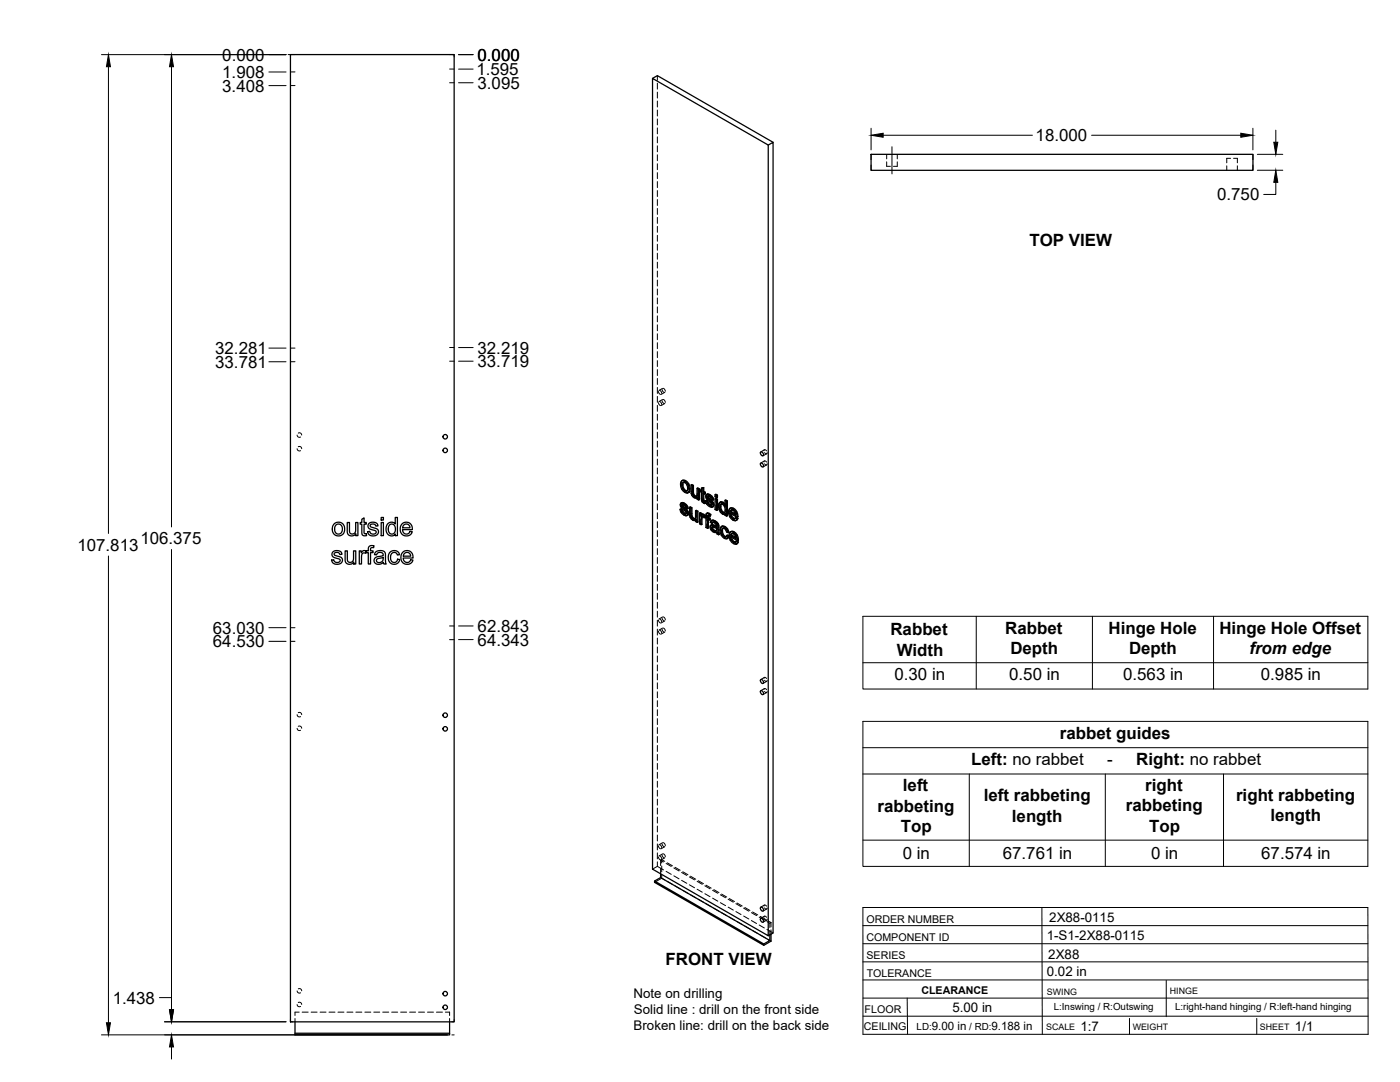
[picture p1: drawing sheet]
<svg xmlns="http://www.w3.org/2000/svg" width="559mm" height="432mm" viewBox="0 0 559 432" stroke-linecap="round" stroke-linejoin="round" font-family="sans-serif">
<!-- layer: Visible -->
<g fill="none" stroke="#000" stroke-width=".51">
<path d="M115.9 21.8h65.4v386h-65.4zM260.5 31.3l46.1 26.6v315.5l-46.1-26.5zM260.5 31.3l1.9-1.1 46.2 26.6M306.6 57.9l2-1.1v315.5l-2 1.1M347.7 61.6h152.4v6.4h-152.4zM272.2 191.8l.9-.2 .6 .2zM272.2 191.8l-.6 1.2 .5 2.2 .7 .9 1 .6h.8l.3-.3M272.3 193.6l.3 1.5M272.6 195.1l.3-.2 .8 .8-.3 .2zM272.8 192.5l-.2 .9M272.9 194.9l-.3-1.5-.3 .2 .2-.9 .5-.2 .9 .5 .5 1.4-.2 1.5h-.8M273.4 192l1 1a1.93 1.93 0 0 1 1 2"/>
<path d="M273.7 195.7l.5 .2M273.7 191.8l1.2 1.3M274.6 193.3l.5 1.9 .3-.2-.2 1.2M275.1 195.2l-.2 1.2 .3-.2-.6 .5M275.8 193.5l.7 .4 .3-.2v3.2M276.5 193.9v3.2l.3-.2 .3 .6M276.5 197.1l.3 .6 .3-.2 .5 .4M276.8 197.7l.4 .4h.9l-.3 .1M276.8 193.7l-.6-.3-.4 .1v3.2l.4 1.1 .7 .7a.97 .97 0 0 0 1.4 .1v.6l.5 .4M277.2 198.1l.6 .1M278.2 194.9l.6 .4 .4-.2v4.3l-.4 .2v-4.3M278.3 198.6l-.3 .2"/>
<path d="M279.2 195.1l-.7-.4-.3 .2v2.8l-.4 .5M280 195.5l-.5 .1v.6l.5 .3v3.3l.6 .8 .7 .4 .3-.2-.1-.7-.6 .1M280 194.8l.9-.2v1.5M280.6 194.8v1.5l.3-.2 .6 .3M280.6 196.3l.6 .3 .3-.2v.6l-.3 .2v-.6M280.6 199.8l.7 .2M280.7 200l.8 .1M280.9 194.6l-.9 .2v1.1l-.5-.3M280.9 197v2.6M281.2 197.2l-.6-.4v2.9l.4 .1M281.6 199.9l.6 .2M282.1 197.3l1.3 .1"/>
<path d="M282.3 198.3l.6 .5M282.4 198.6l.2 .3a1.16 1.16 0 0 1 1.4 .8l.4 .4M282.4 197.2l-.4 .2M282.5 197.4l.5 .2 .4-.2 .7 .6M282.5 199.9l-.6-.2-.3 .2 .4 1.2 .9 .9a1.24 1.24 0 0 0 1.6 .2M282.6 198v.1M282.6 198.9l1.5 1.4 .3-.2 .4 .7M282.7 198.4l-.1-.3-.3 .2 .1-.2 1 .3 .5 1 .6 .2M282.8 197.2l-.9 .3-.2 .9 .5 .9 1.7 1.7-.1 .7M283 197.6l.8 .6 .3-.2 .5 .7M283.8 198.2l.5 .7 .3-.2 .2 .8-.3 .1-.2-.7M285.4 199.1l.3-.2 .7 .3-.4 .2z"/>
<path d="M285.4 197.4l.3-.2 .7 .4-.4 .2zM285.4 199.1v4.2l.6 .4M285.4 197.4v.8l.6 .4M286.4 199.2v4.3l-.4 .2v-4.3M286.4 197.6v.8l-.4 .2v-.8M289.4 199.7l.6 .3 .3-.1v5.9l-.3 .2v-6M290.3 199.9l-.6-.4-.3 .2v2.1l-.5-.7M303.7 184.8a.93 .93 0 0 1 .9 .5 .93 .93 0 0 1-.2 1.1l-.9-.9zM303.7 180.3a.93 .93 0 0 1 .9 .6 .93 .93 0 0 1-.2 1l-.9-.8zM133.5 209l1.6-.6 1.5 .5 .9 1.2-.1 2.2-.7 1.1-1.8 .5-1.6-.7-.6-1.6a2.9 2.9 0 0 1 .8-2.6zM134 209.6l1.1-.5 .7 .2 .6 .6 .2 1.7-.8 1.4-1.2 .1-.7-.6-.3-1.6zM137.8 219.8h.8v3a1.32 1.32 0 0 0 1.4 1.7 1.32 1.32 0 0 0 1.1-1.8v-2.9h.9v5.3h-.8v-.8a1.86 1.86 0 0 1-2.2 .9 1.86 1.86 0 0 1-1.2-2.1z"/>
<path d="M138.6 208.5h.9v3.8a1.31 1.31 0 0 0 1.7 .7 1.31 1.31 0 0 0 .8-1.7v-2.8h.9v5.3h-.9v-.8a1.86 1.86 0 0 1-2.2 .8 1.86 1.86 0 0 1-1.2-2zM143.4 219.8h.8v.8a1.28 1.28 0 0 1 2-.6l.8-.2v-1a1.55 1.55 0 0 1 2.3-1l-.2 .8a.81 .81 0 0 0-.8 0 .81 .81 0 0 0-.4 .8v.4h1v.7h-1v4.6h-.9v-4.6h-.8v-.4l-.3 .7-.8-.2-.6 .5-.2 4h-.9zM144.4 207.2l.9-.5v1.8h.9v.7h-.9v3.4l.2 .4h.7l.1 .8h-1.2l-.6-.7-.1-3.9h-.6v-.7h.6zM147.2 209l.8-.5 1.5-.1a1.53 1.53 0 0 1 1.4 1.5l-.9 .1a1.17 1.17 0 0 0-1.1-.9 1.17 1.17 0 0 0-1.2 .8l.5 .5 2 .5a1.6 1.6 0 0 1 .7 2.1 1.6 1.6 0 0 1-1.9 .9l-1-.2-.9-.5-.4-1h.9a1.22 1.22 0 0 0 1.3 1 1.22 1.22 0 0 0 1.2-1.2l-2-.7a1.41 1.41 0 0 1-.9-2.3zM152.1 208.5h.9v5.3h-.9zM152.1 206.5h.9v1h-.9zM154.6 209.1l1.2-.7a1.86 1.86 0 0 1 2 .7v-2.6h.8v7.3h-.8v-.7a2.17 2.17 0 0 1-2.6 .5 2.17 2.17 0 0 1-1.1-2.5zM155.4 209.6l.6-.4h.7l.9 .8 .2 1.7-.8 1.3h-1.1l-.8-.9-.1-1.5zM160.4 209.1a2.44 2.44 0 0 1 3-.4 2.44 2.44 0 0 1 1.2 2.7h-3.9l.2 1 .8 .7a1.46 1.46 0 0 0 1.9-1l.9 .1-.4 .9-1 .7h-1.5l-1.2-.6-.7-1.7 .2-1.4zM161.2 209.5l.6-.3h1l.6 .6 .2 .8h-2.9zM271.4 203.3l.6 .2M271.9 200.7l1.3 .1"/>
<path d="M272 203.5l.4-.2 .2 .9-.3 .1zM272.1 201.7l.7 .5M272.2 202l.2 .4a1.49 1.49 0 0 1 1.6 .9l.3 .2M272.3 200.6l-.5 .2M272.3 204.3l.7 .7h.8M272.4 200.8l.5 .2 .3-.2 .8 .6M272.4 203.3l-.7-.2-.3 .2 .4 1.2 .9 .9a1.24 1.24 0 0 0 1.6 .2M272.4 202.4l1.5 1.3 .4-.2 .4 .7M272.5 201.4v.1M272.5 201.8v-.3l-.4 .2 .1-.2 1 .3 .5 1 .7 .3M272.6 204.2l.7 .6M272.7 200.6l-1 .3-.2 .9 .6 1 1.6 1.6-.1 .7"/>
<path d="M272.9 201l.8 .6 .3-.2 .5 .7M273 205l.6 .1M273.7 201.6l.5 .7 .3-.2 .2 .8-.3 .2-.2-.8M273.7 205.1h-.1M273.9 203.7l.4 .6 .4-.1 .1 .7M274.3 204.3l.2 .8 .3-.2-.2 .6M274.5 205.1l-.2 .5 .3-.1-.4 .3M275.2 202.4l.7 .4 .3-.2v3.2M275.9 202.8v3.1l.3-.1 .3 .6M275.9 206l.3 .6 .3-.2 .4 .4M276.2 206.6l.4 .4h.9l-.3 .2M276.2 202.6l-.7-.3-.3 .1v2.9l.3 1.2 .8 .9a.97 .97 0 0 0 1.4 .1"/>
<path d="M276.6 207l.6 .2M277.6 203.8l.7 .4 .3-.2v4.3l-.3 .2v-4.3M277.7 207.5v.7l.6 .3M277.7 207.6l-.2 .1M278.6 204l-.7-.4-.3 .2v2.7l-.4 .7M279.2 204.7l.6 .4 .3-.2v.5l.4-.2M279.8 205.1v.6l.7-.5 .4 .1M280 206.4l.2 2.8-.3 .2v-2.2M280.1 204.9l-.6-.3-.3 .1v4.3l.7 .4M280.2 205.4l.7-.1 .6 .4M280.3 206.1v.1M280.6 205.4l.6 .5"/>
<path d="M281 206.6l-.8-.5-.2 .3 .3-.2-.1 .8M281.2 206.5l.6 .3v3.7l.6 .4M281.2 206.5v-.4l-.2 .5M281.2 200.3l.1 .7M281.2 206.5l-.2 .1M282.2 204.9h.9l.6 .4M282.2 200.1l.3-.2 .3 .8-.3 .2zM282.4 206.6l.7 .4 .3-.2v.6l-.3 .2v-.6M282.5 204.7l-.5 .2M282.5 200.9l.7 .6h.8M282.7 207.3v3.4l-.3 .2v-3.8l.7 .5M282.7 205.7v.7"/>
<path d="M282.8 205.1l.6 .4 .3-.2-.4 .8 .1-.6M282.8 200.7l.7 .7M283.1 204.9l-.6-.2-.5 .3-.2 1.2-.6-.3 .6-.1M283.2 201.5l.6 .2M283.3 206.1a.45 .45 0 0 0-.5-.5 .45 .45 0 0 0-.4 .6v.4l.3-.2 .7 .4M283.8 209.6l.8-.2 1.4 .5M283.9 201.7h-.1M284.1 210.7l.2 .6 .3-.2 .5 .5M284.1 200.3l.4 .6 .3-.1 .2 .7M284.2 210.4l-.1 .3 .3-.2 .2 .6M284.2 209.4l-.5 .2M284.3 211.3l.5 .5h1h-1"/>
<path d="M284.3 210.3l-.1 .1M284.4 207.8l.8 .3 .3-.2 .8 .6M284.4 210.3l.8 .3a.73 .73 0 0 1 .8 .6 .73 .73 0 0 1-.5 .8M284.4 210.3l-.2 .1M284.4 210.3v.2M284.5 200.9l.2 .8 .3-.2-.2 .6M284.5 208.4l-.4 .5 .6-.5 1.2 1a.48 .48 0 0 1 0 .8 .48 .48 0 0 1-.7-.3l-.9-.3M284.6 209.4l-1 .3-.2 1 .8 1.2 1 .6a.64 .64 0 0 1 1 .5l.6 .4M284.7 201.7l-.2 .5 .3-.1-.5 .3M284.7 207.6l-.8 .2M285.2 208.1l.8 .6 .3-.2 .4 .5M285.5 207.9l-.8-.3-.9 .3-.3 .5 .6 .5"/>
<path d="M286 208.7l.4 .5 .3-.2 .2 .7M286.4 209.2l.2 .6 .3-.1 .1 2.9M286.6 209.8l.1 3 .3-.2 .1 .6-.3 .2-.1-.6M287.4 202.4l.3 1.4M287.5 200.4h1.2l.6 .6M287.7 201.3h.7l.7 .8 .3 1.3-.3 1.2M287.7 201.3l-.3 1.1 .3-.2 .3 1.4M287.7 203.8l.3-.2 .8 .8-.5 .1zM287.8 201.2l-.1 .1M287.8 200.3l-.5 .2M288 201.2l-.3 1M288.1 212l.3 1.4 .3-.2 .7 .8"/>
<path d="M288.2 210.1l.9 .2 .3-.2 1 1M288.4 213.4l.7 .8h.8M288.4 200.6l.5 .5h.5M288.4 204.6h.7M288.5 209.9l-.6 .3M288.6 210.8l-.2 1M288.7 200.4l-.9-.1-.7 .3-.3 2.1 1.1 2.1 1 .5 .5-.2v.6l.6 .3M288.8 204.4l.4 .1M289.1 210.3l.8 .7a1.42 1.42 0 0 1 1 1.4l-.3 .2-.5-1.3M289.4 205.1l-.2 .2M289.4 210.1l-.9-.2-.7 .4-.4 1.9 1 2 1 .8h.7M290 213.7l.6 .4"/>
<path d="M290.6 212.6l-.6-.3-.7-1.2-.8-.3-.4 1.2 .3-.2 .3 1.4M290.6 214.1l.4-.1-.2 .5-.7 .5zM291 214l-.7-.5-.5 .8-.7-.1M291.3 202.9h.9a1.88 1.88 0 0 1 1.8 1.3M291.5 204.3l2 1.2-.5-1.5-.8-.5-.5 .2-.2 .6 .3-.2 1.7 1M291.5 212.3h.9a1.95 1.95 0 0 1 1.9 1.2M291.7 213.6l2 1.2-.5-1.4-.8-.5-.6 .2-.1 .5 .3-.1 1.7 .9M291.8 206.1l.8 .9 .8-.1M291.8 205.1l.3 .9M292 203.5l-.2 .6M292 215.5l.8 .8h.8M292 214.4l.3 .9"/>
<path d="M292.2 212.9l-.2 .6M292.5 203.1l1 .9a1.97 1.97 0 0 1 1 2.1M292.6 207l.5 .1M292.7 212.4l1.2 1.3 .4-.2 .4 1.9M292.8 216.3l.5 .2M292.8 202.9l-.9-.3-.9 .6-.2 1.5 .3 1.1 .7 1.1 1.2 .9h.7l.8-.9M293 212.2l-.9-.2-1 .7-.1 1.2 .3 1.3 .7 1.2 1.1 .7h.8l.8-.8M293.3 207l-.2 .1M293.5 216.4l-.2 .1M293.5 206.7l.7 .4M293.7 204.3l.5 1.9 .3-.1-.3 .1M293.7 216l.7 .5"/>
<path d="M293.9 213.7l.5 1.9 .3-.2-.3 .2M294.2 206.4l-2.8-1.5 .4 1.2 .3-.1 .8 .8M294.4 215.8l-2.8-1.6 .4 1.3 .3-.2 .8 .9M294.5 206.9l-.7 .8M294.5 206.9l-.6-.4-.8 .6M294.7 216.3l-.7 .8M294.7 216.3l-.7-.5-.7 .7M132.9 220.2l1.1-.5 1.2 .1a1.47 1.47 0 0 1 1.3 1.4l-.9 .1a1.17 1.17 0 0 0-1.1-.9 1.17 1.17 0 0 0-1.1 .9l.2 .3 2.8 1.1a1.85 1.85 0 0 1-.4 2.2 1.85 1.85 0 0 1-2.1 .2l-.9-.3-.6-.9-.1-.4 .9-.1a1.23 1.23 0 0 0 1.3 1.1 1.23 1.23 0 0 0 1.2-1.2l-2.3-.8a1.35 1.35 0 0 1-.5-2.3zM149.9 220.3l.7-.4 1.2-.2 1.7 .6 .3 .6 .3 4.2h-.9l-.2-.6-1.3 .6-1.1 .1-.8-.4-.4-.7a1.74 1.74 0 0 1 2-2l.6-.1a.77 .77 0 0 0 .9-.8 .77 .77 0 0 0-.9-.7l-1.2 .2-.5 .7-.8-.1zM150.5 223.1l2.5-.6a1.62 1.62 0 0 1-.7 1.7 1.62 1.62 0 0 1-1.8 0l-.3-.5zM155.6 220.4l.1-.1a2.21 2.21 0 0 1 3.8 1.1l-.9 .1a1.44 1.44 0 0 0-1.8-.9 1.44 1.44 0 0 0-.9 1.9l.2 1.1 .7 .8 1.2-.1 .7-1.1 .9 .1-.4 1a2.47 2.47 0 0 1-3.3 .5 2.47 2.47 0 0 1-.9-3.2zM160.7 220.5a2.46 2.46 0 0 1 2.9-.5 2.46 2.46 0 0 1 1.3 2.7h-4l.3 .9 .7 .8a1.43 1.43 0 0 0 2-1l.9 .1-.4 .9-1 .7h-1.6l-1.1-.6-.7-1.7 .1-1.1z"/>
<path d="M161.4 220.9l.6-.4h1l.7 .6 .2 .9h-2.9zM303.7 271.2a.93 .93 0 0 1 .9 .5 .93 .93 0 0 1-.2 1.1l-.9-.9zM303.7 275.6a.93 .93 0 0 1 .9 .6 .93 .93 0 0 1-.2 1l-.9-.8zM263.7 348.7v1.5l-2.4 1.4v.5l43.6 25.2v-.6l-43.6-25.1M263.7 350.2l43.6 25.1-2.4 1.4M303.7 362a.93 .93 0 0 1 .9 .6 .93 .93 0 0 1-.2 1l-.9-.8zM303.7 366.5a.93 .93 0 0 1 .9 .5 .93 .93 0 0 1-.2 1.1l-.9-.9zM307.3 373.1v2.2M307.7 372.8v2.8l-2.8 1.7M117.8 407.8v5.2h61.7v-.7h-61.7M179.5 407.8v4.5"/>
<circle cx="177.7" cy="174.3" r=".9"/>
<circle cx="177.7" cy="179.7" r=".9"/>
<circle cx="177.7" cy="290.9" r=".9"/>
<circle cx="177.7" cy="285.4" r=".9"/>
<circle cx="177.7" cy="396.5" r=".9"/>
<circle cx="177.7" cy="402" r=".9"/>
</g>
<!-- layer: Hidden -->
<g fill="none" stroke="#000" stroke-width=".4">
<path d="M262.4 30.2v1.8M262.4 33.2v2.4M262.4 36.8v2.3M262.4 40.3v2.4M262.4 43.9v2.4M262.4 47.5v2.3M262.4 51.1v2.3M262.4 54.6v2.4M262.4 58.2v2.4M262.4 61.8v2.3M262.4 65.3v2.4M262.4 68.9v2.4"/>
<path d="M262.4 72.5v2.4M262.4 76.1v2.3M262.4 79.6v2.4M353.9 64.6v1.8h1.5M353.9 61.6v1.8M358.1 64.6v1.8h-1.5M358.1 61.6v1.8M489.6 66.2v1.8M491.2 63.2h-1.6v1.8M492.4 63.2h1.5v1.8M493.9 66.2v1.8M262.4 83.2v2.4"/>
<path d="M262.4 86.8v2.4M262.4 90.3v2.4M262.4 93.9v2.4M262.4 97.5v2.4M262.4 101v2.4M262.4 104.6v2.4M262.4 108.2v2.4M262.4 111.8v2.4M262.4 115.3v2.4M262.4 118.9v2.4M262.4 122.5v2.4M262.4 126v2.4"/>
<path d="M262.4 129.6v2.4M262.4 133.2v2.4M262.4 136.8v2.3M262.4 140.3v2.4M262.4 143.9v2.4M262.4 147.5v2.4M262.4 151v2.4M262.4 154.6v2.4M262.4 158.2v2.4M262.8 156.2l.2 .7 .7 .5M263.3 155.8l.5 .4 .3 .8M264.3 159.9l.3 .8 .5 .3"/>
<path d="M264.3 155.4l.3 .8 .5 .4M264.5 159.4l-1.5 .9M264.5 155l-1.5 .8M264.7 159.4l.6 .4 .3 .8M264.7 155l.6 .4 .3 .7M265.4 156.5l-1.5 .9M118.6 179.1l.4 .8h1M118.6 173.6l.4 .8h1M119 178.3l.9-.1 .5 .9M119 172.8h.9l.5 .8M262.4 161.8v2.3M262.4 165.3v2.4"/>
<path d="M262.4 168.9v2.4M262.4 172.5v2.4M262.4 176.1v2.3M262.4 179.6v2.4M262.8 160.7l.2 .7 .7 .5M263.3 160.2l.5 .5 .3 .7M265.4 161l-1.5 .8M304.9 179.9l.5-.4 .6 .4M305.1 179.5l-1.4 .8M262.4 183.2v2.4M262.4 186.8v2.3M262.4 190.4v2.3"/>
<path d="M262.4 193.9v2.4M262.4 197.5v2.4M271.9 193.1l.5 1.9-.3 .2M272.4 195l1.3 1.3-.3 .2M272.5 191.6l-.9 1.7M272.8 192.5l-.2 .1M272.9 192.4h.8l-.3 .2M273.7 192.4l.8 .9-.3 .2M273.7 196.3l.9 .3-.3 .2M274.5 195.8l-.3 .1M274.5 193.3l.3 1.2-.3 .4M274.8 194.7l-.1 .8-.5 .4"/>
<path d="M274.9 196.5l-.3 .1M276.2 193.4v3.3l-.3 .2M276.2 196.7l.2 .7-.3 .1M276.4 197.4l.4 .6-.3 .2M276.8 198l.6 .5-.3 .1M277.4 198.5l.8 .2 .4-.3-.3 .2M278.1 198.1h.1M278.3 198l-.4 .2M278.4 198.6h-.1M278.4 197.8l-.3 .3M278.5 194.7v2.8l-.4 .5M278.6 198.4v.7l-.3 .1"/>
<path d="M278.6 199.1l.6 .3M279.8 196l.5 .3-.3 .2M279.8 195.5v.5l-.3 .2M280 195.5l.3 .2M280.3 196.3l.1 3.4-.4 .2M280.3 194.6v1.1l-.3 .2M280.4 199.7l.2 .5-.3 .1M280.6 196.8l.3-.2v.4M280.9 196.6l.6 .4M281.9 199.7l.5 1.3-.3 .2M282 197.9l.1 .6-.3 .2M282.1 197.4l-.4 .6"/>
<path d="M282.1 198.5l.5 .7-.4 .1M282.3 197.2l-.5 .4M282.5 198l.3-.2-.2 .2M282.6 199.2l1.5 1.5-.3 .2M282.7 197.9l-.3 .2M282.8 197.8l.6 .2-.3 .2M283.4 198l.6 .5-.3 .2M284 198.5l.2 .7-.3 .2M284.2 199.2l.6 .3M285.7 197.2v.9l-.3 .1M285.7 198.9v1.5M285.7 198.1l.7 .3"/>
<path d="M289.7 199.5v2.1l-.3 .2M304.9 184.4l.4-.5 .7 .5M305.1 184l-1.4 .8M305.2 185.1l.6 .5 .4-.5M305.2 180.6l.7 .5 .3-.4M306 185.5l-1.4 .9M306 181.1l-1.4 .8M262.4 201.1v2.3M262.4 204.6v2.4M262.4 208.2v2.4M262.4 211.8v2.4M262.4 215.3v2.4"/>
<path d="M262.4 218.9v2.4M271.7 203.1l.5 1.3-.3 .2M271.8 201.3l.2 .6-.3 .2M271.9 200.8l-.4 .6M272 201.9l.4 .7-.3 .2M272.1 200.6l-.5 .4M272.2 204.4l1.1 1-.3 .1M272.3 201.4l.3-.1-.1 .1M272.4 202.6l1.6 1.5-.3 .2M272.6 201.3l-.4 .2M272.6 201.3l.7 .1-.4 .2M273.3 201.4l.5 .6-.3 .1"/>
<path d="M273.3 205.4l.8 .3-.3 .1M273.8 202l.3 .6-.4 .2M274 204.9l-.2 .1M274 204.1l.2 .5-.3 .2M274 204.9l-.3 .2 .3-.2M274.1 202.6l.6 .3M274.2 204.6l-.2 .3M274.5 205.6l-.4 .1M275.5 202.3l.1 3.3-.3 .2M275.6 205.6l.2 .7-.3 .2M275.8 206.3l.4 .6-.3 .2M276.2 206.9l.6 .5-.3 .2"/>
<path d="M276.8 207.4l.8 .2 .4-.3-.2 .2M277.5 207h.1M277.7 206.9l-.4 .2M277.8 206.7l-.3 .3M277.9 203.6v2.7l-.4 .6M278 207.3v.7l-.3 .2M278 208l.6 .3M279.5 207.3v1.6l-.3 .1M279.5 208.9l.7 .3M279.5 204.6v1.5M280.1 206.1l.8-.1-.3 .2M280.1 205.4v.1"/>
<path d="M280.2 206.1l.3-.2-.2 .2M280.4 205.2l-.6 .5M280.6 200.2l.5 .4-.3 .2M280.9 206l.4 .4M281.1 200.6l.5 .2M281.2 206.1l.3-.1-.2 .4M281.5 205.7v.1M281.5 206.3l.6 .3-.3 .2M281.5 206l-.2 .4M281.5 205.7l-.3 .3M281.8 205.8l.3 .2M282.1 209.1v1.2l-.3 .2"/>
<path d="M282.1 210.3l.6 .4M282.1 206.6v1.3M282.2 205l-.1 1-.3 .2M282.3 204.7l-.5 .4M282.4 201l1.1 1-.3 .1M282.4 207.1l.3-.2v.4M282.5 205.7l.4-.2-.2 .2M282.7 206.9l.7 .5M282.9 205.5l.4 .1-.4 .2M283.3 205.6l.3 .3M283.5 202l.8 .2-.3 .2M283.7 210.1l.4 1.1-.4 .2"/>
<path d="M283.8 208.3l.6 .4M283.8 209.6l-.4 .7M284 209.5l-.5 .3M284.1 211.2l.9 .9-.3 .2M284.1 207.7l-.6 .7M284.1 201.5h-.1M284.1 200.7l.2 .5-.3 .2M284.2 201.5l-.3 .2 .2-.2M284.2 207.6l-.4 .3M284.3 201.2l-.2 .3M284.4 208.4l.4-.1-.3 .1M284.5 210.2l.2-.1z"/>
<path d="M284.5 210.2l-.2 .1M284.6 210.1l-.4 .2M284.6 202.2h-.3M284.7 210.1l1.6 .5-.3 .2M284.8 208.3l.6 .1-.3 .2M285 212.1l.7 .2-.3 .2M285.4 208.4l.7 .7-.3 .2M285.7 212.3h.7l-.4 .1M285.7 201.6v1.6l-.3 .1M285.7 203.2l.7 .3M286 209.9l.3 .1M286 211.7l-.3 .2"/>
<path d="M286.1 209.1l.2 .7-.3 .2M286.2 211.5l-.4 .3M286.3 210.6l-.1 .9-.3 .2M286.3 209.8l-.3 .4M286.4 212.3l.1 .6-.3 .1M286.5 212.9l.6 .3M287.1 201.8l.2 1.3-.3 .2M287.3 200.7l-.2 1.1-.3 .2M287.3 203.1l.6 1.1-.4 .2M287.6 200.4l-.6 .5M287.7 211.4l.5 2-.3 .2M287.9 204.2l.8 .8-.3 .1"/>
<path d="M287.9 210.3l-.2 1.1-.3 .2M288 201.1h.7l-.3 .2M288 201.1l-.2 .1M288 201.1v.1M288.1 201.1l-.3 .1M288.2 213.4l1.2 1.3-.3 .1M288.2 210l-.6 .5M288.6 210.8l-.2 .1M288.7 210.7l.8 .1-.4 .1M288.7 205l.6 .1 .4-.2-.3 .2M288.7 201.1l.8 .8-.4 .2M289.4 201.1l.3 .5"/>
<path d="M289.4 214.7l1 .1M289.5 210.8l.5 .5-.3 .2M289.5 201.9l.3 1.5-.4 .2M289.5 205.1h-.1M289.7 204.9v.6l-.3 .2M289.7 205.5l.6 .3M289.8 203.4l-.2 .8-.4 .3 .3-.1M290 211.3l.3 .8-.3 .2M290 214.1l-.1 .1M290.3 212.1l.6 .3M290.3 213.5l-.6 .8M291.1 204.1l.5 1.9-.3 .2"/>
<path d="M291.3 213.5l.5 1.9-.3 .2M291.4 204.9l.4-.2v.4M291.6 206l1.3 1.4-.4 .2M291.6 202.7l-.8 1.6M291.6 214.2l.4-.2v.4M291.8 204.7l2.7 1.6M291.8 215.4l1.3 1.3-.3 .2M291.8 212.1l-.8 1.6M292 214l2.7 1.6M292 203.5l-.2 .1M292.1 203.4l.7 .1-.3 .1M292.2 212.9h-.2"/>
<path d="M292.3 212.7l.7 .1-.3 .2M292.8 203.5l.8 .8-.3 .2M292.9 207.4l1 .2-.3 .2M293 212.8l.8 .9-.3 .2M293.1 216.7l1 .3-.3 .2M293.4 206.9h.1M293.5 205.1l.4 .2M293.6 206.9l-.3 .1 .2-.1M293.6 216.3h.1M293.6 204.3l.3 1-.4 .2M293.7 216.3l-.2 .1M293.7 214.4l.4 .3"/>
<path d="M293.8 216.2l-.4 .2M293.8 213.7l.3 1-.4 .1M293.9 206.5l-.4 .4M294 215.8l-.3 .5M294.1 207.5l-.2 .1M294.3 216.9l-.2 .1M262.4 222.5v2.4M262.4 226.1v2.4M262.4 229.6v2.4M262.4 233.2v2.4M262.4 236.8v2.4M262.4 240.3v2.4"/>
<path d="M262.4 243.9v2.4M262.4 247.5v2.4M262.4 251.1v2.3M262.4 254.6v2.4M262.4 258.2v2.4M262.8 251.9l.2 .7 .7 .5M262.8 247.5l.2 .6 .7 .5M263.3 251.5l.5 .4 .3 .7M263.3 247l.5 .4 .3 .8M264.3 251.1l.3 .8 .5 .3M264.3 246.6l.3 .8 .5 .4M264.5 250.7l-1.5 .8"/>
<path d="M264.5 246.2l-1.5 .8M264.7 250.6l.6 .4 .3 .8M264.7 246.2l.6 .4 .3 .8M265.4 252.2l-1.5 .8M265.4 247.8l-1.5 .8M262.4 261.8v2.4M262.4 265.3v2.4M262.4 268.9v2.4M262.4 272.5v2.4M262.4 276.1v2.3M262.4 279.6v2.4M304.9 270.8l.4-.5 .7 .5"/>
<path d="M304.9 275.2l.4-.4 .7 .5M305.1 270.3l-1.4 .9M305.1 274.8l-1.4 .8M305.2 271.5l.7 .5 .3-.5M305.2 275.9l.6 .5 .4-.5M306 271.9l-1.4 .9M306 276.4l-1.4 .8M118.6 290.7l.4 .7h1M118.6 285.2l.4 .8h1M119 289.9l.9-.1 .5 .8M119 284.4h.9l.5 .8M262.4 283.2v2.4"/>
<path d="M262.4 286.8v2.4M262.4 290.4v2.3M262.4 293.9v2.4M262.4 297.5v2.4M262.4 301.1v2.3M262.4 304.7v2.3M262.4 308.2v2.4M262.4 311.8v2.4M262.4 315.4v2.3M262.4 318.9v2.4M262.4 322.5v2.4M262.4 326.1v2.4"/>
<path d="M262.4 329.6v2.4M262.4 333.2v2.4M262.4 336.8v2.4M262.8 337.5l.2 .7 .7 .5M263.3 337.1l.5 .4 .3 .8M264.3 336.7l.3 .8 .5 .4M264.5 336.3l-1.5 .8M264.7 336.3l.6 .4 .3 .8M265.4 337.9l-1.5 .8M262.4 340.4v2.4M262.4 343.9v1.8M262.4 345.7l-1.9 1.2"/>
<path d="M262.4 345.7l2.4 1.5M262.8 342l.2 .7 .7 .5M263.3 341.6l.5 .4 .3 .7M263.7 346.6v2.1M263.7 343.3l1.1 .7M264.1 344.4v-1.3l-.4 .2v2.1M264.1 350.5l-2.8 1.6M264.1 345.6v2.4M264.1 349.1v1.4M264.1 343.1l1.2 .6M264.1 350.5l1.2 .7M264.3 341.2l.3 .8 .5 .3"/>
<path d="M264.5 340.8l-1.5 .8M264.7 340.7l.6 .4 .3 .8M265.4 342.3l-1.5 .9M265.9 344.6l2 1.2M265.9 347.7l2 1.2M266.3 344.3l2.1 1.2M266.3 351.7l2.1 1.2M269 346.4l2 1.2M269 349.5l2 1.2M269.4 346.1l2.1 1.2M269.4 353.5l2.1 1.2M272.1 348.2l2 1.2"/>
<path d="M272.1 351.3l2 1.2M272.5 347.9l2.1 1.2M272.5 355.3l2.1 1.2M275.1 349.9l2.1 1.2M275.1 353.1l2.1 1.2M275.6 349.7l2.1 1.2M275.6 357.1l2.1 1.2M278.3 351.7l2 1.2M278.3 354.9l2 1.2M278.7 351.5l2.1 1.2M278.7 358.9l2.1 1.2M281.3 353.5l2.1 1.2"/>
<path d="M281.3 356.7l2.1 1.1M281.8 353.3l2.1 1.1M284.4 355.3l2.1 1.2M284.4 358.4l2.1 1.2M284.9 355l2.1 1.2M287.5 357.1l2.1 1.2M288 356.8l2.1 1.2M290.6 358.9l2.1 1.1M291.1 358.6l2.1 1.2M281.8 360.7l2.1 1.1M284.9 362.4l2.1 1.2M287.5 360.2l2.1 1.2"/>
<path d="M288 364.2l2.1 1.2M290.6 362l2.1 1.2M291.1 366l2.1 1.2M293.7 360.6l2.1 1.2M293.7 363.8l2.1 1.2M294.2 360.4l2 1.2M294.2 367.8l2 1.2M296.8 362.4l2.1 1.2M296.8 365.6l2.1 1.2M297.3 362.2l2 1.1M297.3 369.6l2 1.2M299.9 364.2l2.1 1.2"/>
<path d="M299.9 367.4l2.1 1.2M300.4 363.9l2.1 1.2M300.4 371.3l2.1 1.3M303 366l2.1 1.2M303 369.1l2.1 1.2M303.5 365.7l2 1.2M303.5 373.1l2 1.2M304.9 361.6l.4-.5 .7 .5M304.9 366.1l.4-.5 .7 .5M305.1 361.2l-1.4 .8M305.1 365.6l-1.4 .9M305.2 362.3l.6 .5 .4-.4"/>
<path d="M305.2 366.8l.7 .5 .3-.5M306 362.8l-1.4 .8M306 367.2l-1.4 .8M306.1 367.8l1.2 .6 .4-.2M306.1 370.9l2.5 1.4M306.6 367.5l1.1 .7M306.6 374.9l1.1 .7M307.3 368.4v1.8M307.3 371.3v1.8M307.7 368.2v1.7M307.7 371.1v1.7M118.6 395.4l.4 .8h1"/>
<path d="M119 394.6h.9l.5 .8M117.8 406.5v1.3M118.6 400.9l.4 .8 1-.1M119 400.1h.9l.5 .8M119.4 403.9h-1.6v1.4M120.6 403.9h2.4M124.2 403.9h2.4M127.8 403.9h2.3M131.3 403.9h2.4M134.9 403.9h2.4M138.5 403.9h2.4M142 403.9h2.4"/>
<path d="M145.6 403.9h2.4M149.2 403.9h2.4M152.8 403.9h2.4M156.3 403.9h2.4M159.9 403.9h2.4M163.5 403.9h2.4M167.1 403.9h2.3M170.6 403.9h2.4M174.2 403.9h2.4M177.8 403.9h1.7v1.4M179.5 406.5v1.3"/>
</g>
<!-- layer: Reference -->
<g fill="none" stroke="#000" stroke-width=".4">
<path d="M115 21.8h.9v.9M115.9 21.8h1.9M115.9 34.1h1.9M115.9 28.7h1.9M179.5 21.8h1.8M179.5 33h1.8M179.5 27.6h1.8M180.4 21.8h.9v.9M347.7 61.6v2.1M347.7 65.8v2.2M500.1 61.6v2.1M500.1 65.8v2.2"/>
<path d="M115.9 138.9h1.9M179.5 138.7h1.8M115.9 144.4h1.9M179.5 144.1h1.8M115.9 255.9h1.9M115.9 250.5h1.9M179.5 255.3h1.8M179.5 249.8h1.8M115.9 406.9v.9h.9M180.4 413h.9M181.3 406.9v.9h-.9"/>
</g>
<!-- layer: Hidden Narrow -->
<path d="M276.2 196l-.4 .2M278.5 197l-.3 .2M280.3 198.8l-.3 .1M273.3 203.5l-.3 .1M275.5 204.9l-.3 .2M277.9 205.9l-.3 .2M282.1 205.6l-.3 .2M283.5 200.1l-.3 .1M285.3 210.3l-.3 .2M286.3 210.9l-.3 .2" fill="none" stroke="#000" stroke-width=".4"/>
<!-- layer: Visible Narrow -->
<path d="M276.8 196.1l-.3 .2M280.9 199.2l-.3 .1M283.5 199.3l-.3 .2M273.3 202.7l-.3 .2M276.2 205l-.3 .2M282.7 206l-.3 .2M285.2 209.6l-.3 .2M287 210.4l-.4 .1M287 211.3l-.4 .2" fill="none" stroke="#000" stroke-width=".4"/>
<!-- layer: Titleblock -->
<path d="M344.4 362.2h201.6l.1 50.6h-201.7zM344.4 376.6h201.6M344.4 369.4h201.6M415.9 362.2l.1 50.6M344.4 383.9h201.6M344.4 398.3h201.6M344.4 391.1h201.6M362.1 398.3l.1 14.4M465.5 391.3v14.4M344.4 405.5h201.7M450.8 406.4v6.4M501.6 406.4v6.4" fill="none" stroke="#000" stroke-width=".4"/>
<!-- layer: Custom Tables -->
<path d="M344.4 246h201.6v29h-201.6zM389.7 246v29M436 246v29M484.4 246v29M344.4 264.5h201.6M344.4 287.9h201.6v57.9h-201.6zM344.4 298.4h201.6M344.4 308.9h201.6M386.9 308.9v36.9M441.2 308.9v36.9M488.4 308.9v36.9M344.4 335.3h201.6" fill="none" stroke="#000" stroke-width=".4"/>
<!-- layer: FD_Dimensions -->
<g fill="none" stroke="#000" stroke-width=".4">
<path d="M40.5 21.8h73.7M43.3 26.6v186.3M68.5 26.6v183.7M107.3 34.2h6.9M107.3 28.7h6.9M183 21.8h5.8M183 33h5.8M183 27.6h5.8M347.7 51.2v8.6M352.5 54h59.6M435.7 54h59.6M500.1 51.2v8.6"/>
<path d="M509.2 51.9v4.9M501.9 61.6h10.1M501.9 67.9h10.1M509.2 72.8v4.8h-4.8M107.3 138.9h6.9M183 138.7h5.8M107.3 144.4h6.9M183 144.1h5.8M68.5 219.3v183.6M43.3 221.9v186.3M107.3 255.9h6.9M107.3 250.5h6.9"/>
<path d="M183 255.2h5.8M183 249.8h5.8M63.6 398.1h4.9M40.5 413h138.1M65.7 407.8h48.5M68.5 417.8v4.8"/>
</g>
<path d="M43.3 21.8l.8 4.8h-1.6zM68.5 21.8l.8 4.8h-1.7zM347.7 54l4.8-.8v1.6zM495.3 53.2l4.8 .8-4.8 .8zM508.4 56.8h1.6l-.8 4.8zM509.2 67.9l.8 4.9h-1.6zM42.5 408.2h1.6l-.8 4.8zM67.6 402.9h1.7l-.8 4.9zM68.5 413l.8 4.8h-1.7z" fill="#000" stroke="#000" stroke-width=".4"/>
<!-- layer: Smart Centers -->
<path d="M356 58.5v10.9" fill="none" stroke="#000" stroke-width=".4"/>
<g font-size="6.7">
<text x="88.7" y="24.2">0.000</text>
<text x="190.2" y="30">1.595</text>
<text x="190.6" y="24.2">0.000</text>
<text x="88.7" y="31.1">1.908</text>
<text x="190.6" y="35.4">3.095</text>
<text x="88.7" y="36.5">3.408</text>
<text x="413.4" y="56.3">18.000</text>
<text x="485.8" y="80">0.750</text>
<text x="410.9" y="98.2">TOP VIEW</text>
<text x="85.9" y="141.3">32.281</text>
<text x="190.6" y="141.1">32.219</text>
<text x="85.9" y="146.7">33.781</text>
<text x="190.6" y="146.5">33.719</text>
<text x="30.9" y="219.8">107.813</text>
<text x="56" y="217.1">106.375</text>
<text x="85" y="252.9">63.030</text>
<text x="190.6" y="257.6">64.343</text>
<text x="190.6" y="252.2">62.843</text>
<text x="355.4" y="253.6">Rabbet</text>
<text x="401.2" y="252.9">Rabbet</text>
<text x="442.5" y="252.9">Hinge Hole</text>
<text x="486.7" y="252.9">Hinge Hole Offset</text>
<text x="85" y="258.3">64.530</text>
<text x="357.9" y="261.6">Width</text>
<text x="403.3" y="261">Depth</text>
<text x="450.6" y="261">Depth</text>
<text x="498.7" y="261">from edge</text>
<text x="357" y="271.4">0.30 in</text>
<text x="402.8" y="271.4">0.50 in</text>
<text x="448.3" y="271.4">0.563 in</text>
<text x="503.3" y="271.4">0.985 in</text>
<text x="423" y="294.8">rabbet guides</text>
<text x="387.6" y="305.4">Left: no rabbet</text>
<text x="441.9" y="305.4">-</text>
<text x="453.5" y="305.4">Right: no rabbet</text>
<text x="360.4" y="315.8">left</text>
<text x="457.1" y="315.8">right</text>
<text x="350.3" y="323.9">rabbeting</text>
<text x="392.7" y="319.8">left rabbeting</text>
<text x="449.4" y="323.8">rabbeting</text>
<text x="493.4" y="319.8">right rabbeting</text>
<text x="403.9" y="327.9">length</text>
<text x="507" y="327.8">length</text>
<text x="359.5" y="331.9">Top</text>
<text x="458.6" y="331.9">Top</text>
<text x="360.3" y="342.9">0 in</text>
<text x="400.3" y="342.9">67.761 in</text>
<text x="459.4" y="342.9">0 in</text>
<text x="503.4" y="342.9">67.574 in</text>
<text x="265.7" y="385.2">FRONT VIEW</text>
<text x="45" y="400.5">1.438</text>
</g>
<g font-size="5.3">
<text x="418.8" y="368">2X88-0115</text>
<text x="417.8" y="375.1">1-S1-2X88-0115</text>
<text x="418.4" y="382.5">2X88</text>
<text x="417.8" y="389.5">0.02 in</text>
<text x="252.9" y="398.4">Note on drilling</text>
<text x="253" y="404.9">Solid line : drill on the front side</text>
<text x="380.1" y="404">5.00 in</text>
<text x="252.9" y="411.2">Broken line: drill on the back side</text>
<text x="431.3" y="411.5">1:7</text>
<text x="516.9" y="411.5">1/1</text>
</g>
<g font-size="4.6">
<text x="371.9" y="411.2">9.00 in</text>
<text x="395.8" y="411.2">9.188 in</text>
</g>
<g font-size="4.3">
<text x="345.8" y="368.4">ORDER NUMBER</text>
<text x="345.8" y="375.5">COMPONENT ID</text>
<text x="345.8" y="382.7">SERIES</text>
<text x="345.9" y="389.9">TOLERANCE</text>
<text x="367.7" y="396.7">CLEARANCE</text>
<text x="345.1" y="404.3">FLOOR</text>
<text x="344.8" y="411.1">CEILING</text>
</g>
<g font-size="3.9">
<text x="420.6" y="403.1">L:Inswing / R:Outswing</text>
<text x="469" y="403.1">L:right-hand hinging / R:left-hand hinging</text>
<text x="365.9" y="411.2">LD:</text>
<text x="386.9" y="411.2">/ RD:</text>
</g>
<g font-size="3.5">
<text x="417.9" y="397">SWING</text>
<text x="466.9" y="396.9">HINGE</text>
<text x="417.5" y="410.9">SCALE</text>
<text x="452.1" y="410.9">WEIGHT</text>
<text x="502.9" y="410.9">SHEET</text>
</g>
</svg>
